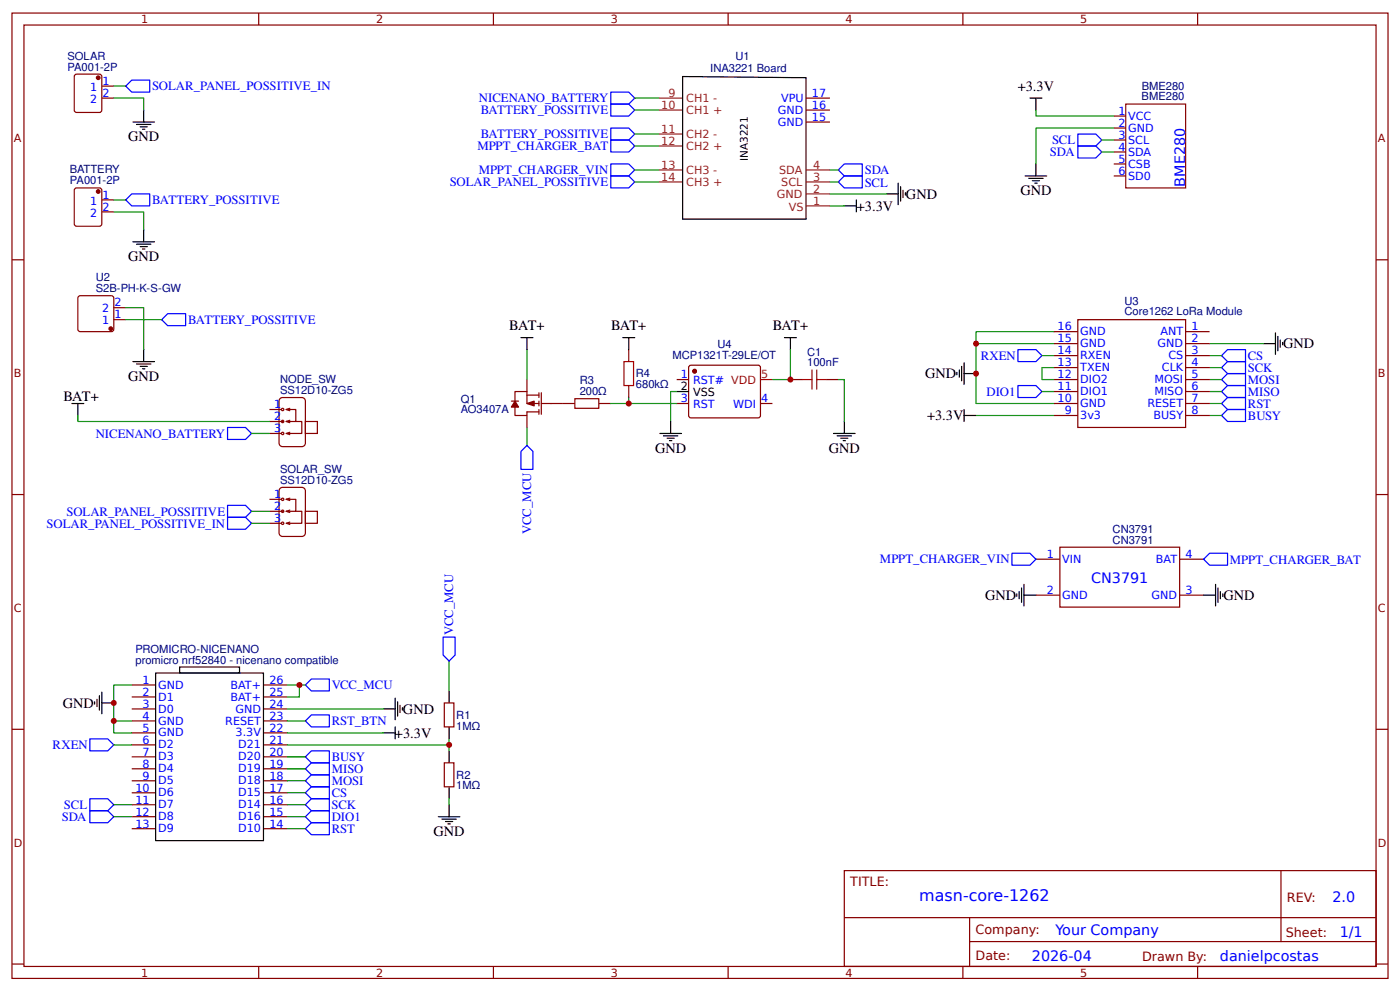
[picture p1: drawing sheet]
<svg xmlns="http://www.w3.org/2000/svg" width="309mm" height="219mm" viewBox="0 0 309 219" stroke-linecap="round" stroke-linejoin="round" font-family="sans-serif">
<g fill="none" stroke="#800" stroke-width=".26">
<path d="M2.6 2.9h304.1v213.2h-304.1zM5.3 5.5h298.7v208h-298.7zM16.7 16.5l5.3-.1 .4 .2 .1 7.7-.3 .5h-5.3l-.4-.2-.1-7.7zM22.5 19h2.6M57.1 2.9v2.6M109 2.9v2.6M160.9 2.9v2.6M212.7 2.9v2.6M264.6 2.9v2.6M22.5 21.7h2.6M178.1 21.7h5.3M178.1 27h5.3"/>
<path d="M178.1 24.3h5.3M246.1 33.6h2.6M246.1 36.2h2.6M246.1 38.9h2.6M246.1 25.6h2.6M246.1 28.3h2.6M246.1 30.9h2.6M248.7 23h13.2v18.5h-13.2zM2.6 57.4h2.7M16.5 41.8l.4-.3h5.1l.4 .3 .1 7.7-.3 .4-5.3 .1-.4-.3zM22.5 44.2h2.6M22.5 46.8h2.6"/>
<path d="M304 57.4h2.7M17.5 65.4l7.1-.1 .5 .3v7.1l-.2 .5-7.2 .1-.4-.3-.1-7.1zM25.1 70.6h2.7M25.1 68h2.7M138.9 77.2v2.7M232.8 73.3h5.3M232.8 75.9h5.3M232.8 78.6h5.3M261.9 73.3h5.3M261.9 75.9h5.3M261.9 78.6h5.3M59.5 95.8h2.7"/>
<path d="M59.5 93.1h3.2M59.5 90.5h2.7M61.9 88l.5-.2h4.3a.79 .79 0 0 1 .8 .8v9.3a.79 .79 0 0 1-.8 .8h-4.3a.79 .79 0 0 1-.8-.8v-9.3zM63.2 90.5h2.2v2.6h-2.2M63.2 90.5l.8 .2M63.2 93.1l.8 .3M64 90.2l-.8 .3M64 92.8l-.8 .3M64 95.5l-.8 .3 .8 .2M65.4 93.1h1.3v2.7h-3.2M67.5 93.1h2.6v2.7h-2.6zM113 88.6h1.6"/>
<path d="M113.8 89.9v1.9h2.6v-.8h2.7M116.4 86.5h-2.6v2.1M116.4 86.5v2.6h2.7M116.4 87.3h2.7M116.4 83.8v2.7M116.4 91.8v2.6M119.1 86.8v1M119.1 88.6v1.1M119.1 90.5v1M119.6 89.1h7.4M119.6 86.8v4.7M132.3 89.1h2.6"/>
<path d="M138.9 85.2v2.6M149.5 83.8h2.6M149.5 89.1h2.6M152.4 80.7h15.3l.3 .5-.1 10.9-.4 .2-15.1-.1-.3-.4v-10.6zM168 89.1h2.7M174.6 83.8h2.7M182.6 83.8h2.6M232.8 81.2h5.3M232.8 83.8h5.3M232.8 86.5h5.3M232.8 89.1h5.3M232.8 91.8h5.3"/>
<path d="M261.9 81.2h5.3M261.9 83.8h5.3M261.9 86.5h5.3M261.9 89.1h5.3M261.9 91.8h5.3M2.6 109.2h2.7M59.5 115.6h2.7M59.5 113h3.2M59.5 110.3h2.7M61.9 107.9l.5-.2h4.3a.79 .79 0 0 1 .8 .8v9.2a.79 .79 0 0 1-.8 .8h-4.3a.79 .79 0 0 1-.8-.8v-9.2zM63.2 110.3h2.2v2.7h-2.2M63.2 110.3l.8 .3"/>
<path d="M63.2 113l.8 .2M64 110l-.8 .3M64 112.7l-.8 .3M64 115.3l-.8 .3 .8 .3M65.4 113h1.3v2.6h-3.2M67.5 113h2.6v2.6h-2.6zM304 109.2h2.7M228.9 123.5h5.3M228.9 131.5h5.3M234.2 120.9h26.4v13.2h-26.4zM260.6 123.5h5.3M260.6 131.5h5.3"/>
<path d="M29.1 151.3h5.3M29.1 154h5.3M29.1 156.6h5.3M29.1 159.3h5.3M58.2 151.3h5.3M58.2 154h5.3M58.2 156.6h5.3M58.2 159.3h5.3M98.2 155.3h2.1v5.3h-2.1zM2.6 161.1h2.7M29.1 161.9h5.3M29.1 164.5h5.3"/>
<path d="M29.1 167.2h5.3M29.1 169.8h5.3M29.1 172.5h5.3M29.1 175.1h5.3M29.1 177.8h5.3M58.2 161.9h5.3M58.2 164.5h5.3M58.2 167.2h5.3M58.2 169.8h5.3M58.2 172.5h5.3M58.2 175.1h5.3M58.2 177.8h5.3"/>
<path d="M98.2 168.5h2.1v5.3h-2.1zM304 161.1h2.7M29.1 180.4h5.3M29.1 183.1h5.3M58.2 180.4h5.3M58.2 183.1h5.3M186.5 192.3h117.5v21.2h-117.5zM283 192.3v15.7M2.6 213h2.7M57.1 213.5v2.6M109 213.5v2.6M160.9 213.5v2.6"/>
<path d="M186.6 202.7h117.3M212.7 213.5v2.6M214.2 208h89.7M214.2 202.7v10.6M264.6 213.5v2.6M304 213h2.7"/>
<circle cx="62.4" cy="90.5" r=".26"/>
<circle cx="62.4" cy="93.1" r=".26"/>
<circle cx="62.4" cy="95.8" r=".26"/>
<circle cx="62.4" cy="110.3" r=".26"/>
<circle cx="62.4" cy="113" r=".26"/>
<circle cx="62.4" cy="115.6" r=".26"/>
</g>
<g fill="none" stroke="#000" stroke-width=".26">
<path d="M150.8 16.9l27.3 .3v31.2h-27.3zM29.4 27h4.7M30.2 27.5h3.1M31 28h1.5M31.5 28.5h.5M31.7 24.3v2.7M226.5 38.9h4.7M227.3 39.4h3.2M227.5 21.7h2.7M228.1 39.9h1.6M228.9 21.7v2.6M228.9 36.2v2.7"/>
<path d="M29.4 53.4h4.7M30.2 53.9h3.1M31 54.5h1.5M31.5 55h.5M31.7 50.8v2.6M186.5 45.5h2.7M189.2 44.2v2.6M195.8 42.8h2.6M198.4 40.5v4.7M199 41.2v3.2M199.5 42v1.6M200 42.6v.5"/>
<path d="M228.6 40.5h.5M29.4 79.9h4.7M31.7 77.2v2.7M115.1 74.6h2.6M116.4 74.6v2.6M137.6 74.6h2.6M138.9 74.6v2.6M173.3 74.6h2.6M174.6 74.6v2.6M279.1 75.9h2.7M281.8 73.5v4.8M282.3 74.3v3.2"/>
<path d="M282.8 75.1v1.6M283.4 75.6v.6M15.9 89.1h2.6M17.2 89.1v2.7M30.2 80.4h3.1M31 80.9h1.5M31.5 81.5h.5M145.8 95.8h4.7M146.6 96.3h3.2M147.4 96.8h1.6M147.9 97.3h.5M148.2 93.1v2.7"/>
<path d="M149.5 86.5h2.6M184.1 95.8h4.8M184.9 96.3h3.2M185.7 96.8h1.6M186.3 97.3h.5M186.5 93.1v2.7M211.4 82.3v.5M211.9 81.7v1.6M212.5 80.9v3.2M213 82.5h2.6M213 80.1v4.8M213 90.5v2.6"/>
<path d="M213 91.8h2.6M224.6 131.2v.5M225.2 130.7v1.6M225.7 129.9v3.2M226.2 131.5h2.7M226.2 129.1v4.8M265.9 131.5h2.7M268.6 129.1v4.8M269.1 129.9v3.2M269.6 130.7v1.6M270.1 131.2v.5M20.9 155v.5"/>
<path d="M21.4 154.5v1.6M22 153.7v3.2M22.5 155.3h2.6M22.5 152.9v4.8M34.4 148.7h23.8v37h-23.8zM39.7 147.3h13.2v1.4h-13.2zM84.7 156.6h2.6M87.3 154.2v4.8M87.8 155v3.2M88.4 155.8v1.6M88.9 156.3v.6M99.2 152.6v2.7"/>
<path d="M84.7 161.9h2.6M87.3 160.6v2.6M99.2 160.6v2.6M99.2 165.9v2.6M99.2 173.8v2.7M99.2 177.8v2.6M96.8 180.4h4.8M97.6 180.9h3.2M98.4 181.5h1.6M99 182h.5"/>
</g>
<g fill="none" stroke="#080" stroke-width=".26">
<path d="M25.1 19h2.7M25.1 21.7h6.6v2.6M140.2 37.5h5.3M140.2 21.7h5.3M140.2 24.3h5.3M140.2 29.6h5.3M140.2 32.3h5.3M183.4 37.5h1.8M228.9 24.3v1.3h17.2M243.4 33.6h2.7M243.4 30.9h2.7M246.1 28.3h-17.2v7.9"/>
<path d="M25.1 46.8h6.6v4M25.1 44.2h2.7M140.2 40.2h5.3M183.4 45.5h3.1M183.4 40.2h1.8M183.4 42.8h12.4M27.8 68h3.9v9.2M27.8 70.6h7.9M116.4 77.2v6.6M174.6 77.2v6.6h-3.9M215.6 75.9h17.2M230.2 78.6h2.6"/>
<path d="M232.8 73.3h-17.2v15.8h17.2M267.2 78.6h2.7M267.2 75.9h11.9M17.2 91.8v1.3h42.3M55.6 95.8h3.9M116.4 94.4v4M134.9 89.1h14.6M138.9 87.8v1.3M149.5 86.5h-1.3v6.6M185.2 83.8h1.3v9.3M215.6 91.8h17.2M230.2 86.5h2.6"/>
<path d="M232.8 81.2h-2.6v2.6h2.6M267.2 91.8h2.7M267.2 83.8h2.7M267.2 86.5h2.7M267.2 89.1h2.7M267.2 81.2h2.7M55.6 113h3.9M55.6 115.6h3.9M25.1 159.3h4M29.1 151.3h-4v10.6h4M63.5 159.3h4M63.5 156.6h21.2"/>
<path d="M63.5 151.3h4M66.1 151.3v2.7h-2.6M99.2 146v6.6M25.1 177.8h4M25.1 164.5h4M63.5 177.8h4M63.5 161.9h21.2M63.5 167.2h4M63.5 175.1h4M63.5 172.5h4M63.5 169.8h4M63.5 164.5h35.7"/>
<path d="M99.2 163.2v2.7M99.2 176.5v1.3M25.1 180.4h4M63.5 180.4h4M63.5 183.1h4"/>
</g>
<g fill="#800" stroke="#800" stroke-width=".26">
<path d="M116.4 89.1l1.6-.5v1.1z"/>
<path d="M113.8 88.6l.8 1.3h-1.6z"/>
<circle cx="21.7" cy="17.2" r=".4"/>
<circle cx="21.7" cy="42.3" r=".4"/>
<circle cx="24.5" cy="72.6" r=".4"/>
<circle cx="153.5" cy="82" r=".4"/>
</g>
<g fill="none" stroke="#00f" stroke-width=".26">
<path d="M27.8 19l1.3-1.3h4v2.6h-4zM134.9 20.3h4l1.3 1.4-1.3 1.3h-4zM134.9 23h4l1.3 1.3-1.3 1.3h-4zM134.9 28.3h4l1.3 1.3-1.3 1.3h-4zM134.9 30.9h4l1.3 1.4-1.3 1.3h-4zM134.9 36.2h4l1.3 1.3-1.3 1.4h-4zM134.9 38.9h4l1.3 1.3-1.3 1.3h-4zM186.5 36.2h4v2.7h-4l-1.3-1.4zM238.1 32.3h4l1.3 1.3-1.3 1.3h-4zM238.1 29.6h4l1.3 1.3-1.3 1.4h-4zM27.8 44.2l1.3-1.4h4v2.7h-4zM185.2 40.2l1.3-1.3h4v2.6h-4z"/>
<path d="M37 69.3h4v2.6h-4l-1.3-1.3zM224.9 77.2h4l1.3 1.4-1.3 1.3h-4zM271.2 77.2h4v2.7h-4l-1.3-1.3zM50.3 94.4h3.9l1.4 1.4-1.4 1.3h-3.9zM116.4 98.4l1.3 1.3v4h-2.6v-4zM224.9 85.2h4l1.3 1.3-1.3 1.3h-4zM269.9 89.1l1.3-1.3h4v2.7h-4zM269.9 81.2l1.3-1.3h4v2.6h-4zM271.2 82.5h4v2.7h-4l-1.3-1.4zM271.2 85.2h4v2.6h-4l-1.3-1.3zM271.2 90.5h4v2.6h-4l-1.3-1.3zM50.3 114.3h3.9l1.4 1.3-1.4 1.3h-3.9z"/>
<path d="M50.3 111.6h3.9l1.4 1.4-1.4 1.3h-3.9zM223.6 122.2h3.9l1.4 1.3-1.4 1.4h-3.9zM267.2 122.2h4v2.7h-4l-1.3-1.4zM67.5 159.3l1.3-1.4h4v2.7h-4zM67.5 151.3l1.3-1.3h4v2.6h-4zM97.9 140.7h2.6v4l-1.3 1.3-1.3-1.3zM19.8 179.1h4l1.3 1.3-1.3 1.3h-4zM19.8 176.5h4l1.3 1.3-1.3 1.3h-4zM19.8 163.2h4l1.3 1.3-1.3 1.4h-4zM67.5 167.2l1.3-1.3h4v2.6h-4zM67.5 169.8l1.3-1.3h4v2.7h-4zM67.5 175.1l1.3-1.3h4v2.7h-4z"/>
<path d="M67.5 177.8l1.3-1.3h4v2.6h-4zM68.8 171.2h4v2.6h-4l-1.3-1.3zM68.8 179.1h4v2.6h-4l-1.3-1.3zM68.8 181.7h4v2.7h-4l-1.3-1.3z"/>
</g>
<path d="M238.1 70.6h23.8v23.8h-23.8z" fill="none" stroke="#600" stroke-width=".26"/>
<path d="M145.5 32.3h5.3M145.5 29.6h5.3M145.5 21.7h5.3M145.5 24.3h5.3M145.5 37.5h5.3M178.1 37.5h5.3M145.5 40.2h5.3M178.1 40.2h5.3M178.1 45.5h5.3M178.1 42.8h5.3" fill="none" stroke="#8d2323" stroke-width=".26"/>
<path d="M168 83.8h2.7" fill="none" stroke="#f00" stroke-width=".26"/>
<path d="M137.8 79.9h2.2v5.3h-2.2zM127 88.1h5.3v2.1h-5.3zM177.3 83.8h2.1M179.4 81.7v4.3M180.4 83.8h2.2M180.4 81.7v4.3" fill="none" stroke="#a00000" stroke-width=".26"/>
<g fill="#c00">
<circle cx="215.6" cy="75.9" r=".66"/>
<circle cx="66.1" cy="151.3" r=".66"/>
<circle cx="25.1" cy="155.3" r=".66"/>
<circle cx="25.1" cy="159.3" r=".66"/>
<circle cx="99.2" cy="164.5" r=".66"/>
<circle cx="215.6" cy="82.5" r=".66"/>
<circle cx="138.9" cy="89.1" r=".66"/>
<circle cx="174.6" cy="83.8" r=".66"/>
</g>
<text font-size="3.5" fill="#00f" x="203.1" y="199.1">masn-core-1262</text>
<g font-size="3.2">
<text x="224.8" y="20.1">+3.3V</text>
<text x="28.3" y="31.2">GND</text>
<text x="189.3" y="46.6">+3.3V</text>
<text x="200.2" y="43.9">GND</text>
<text x="225.4" y="43.1">GND</text>
<text x="28.3" y="57.7">GND</text>
<text x="112.5" y="73">BAT+</text>
<text x="135" y="73">BAT+</text>
<text x="170.7" y="73">BAT+</text>
<text x="283.5" y="77">GND</text>
<text x="204.4" y="83.6">GND</text>
<text x="14" y="88.6">BAT+</text>
<text x="28.3" y="84.1">GND</text>
<text x="204.8" y="92.8">+3.3V</text>
<text x="144.7" y="100">GND</text>
<text x="183.1" y="100">GND</text>
<text x="217.6" y="132.5">GND</text>
<text x="270.3" y="132.5">GND</text>
<text x="13.9" y="156.4">GND</text>
<text x="89" y="157.7">GND</text>
<text x="87.3" y="163">+3.3V</text>
<text x="95.8" y="184.7">GND</text>
</g>
<g font-size="3.2" fill="#00f">
<text x="261.8" y="41.2" transform="rotate(-90 261.8 41.2)">BME280</text>
<text x="241.1" y="128.8">CN3791</text>
<text x="294.4" y="199.3">2.0</text>
<text x="233.2" y="206.4">Your Company</text>
<text x="296" y="207">1/1</text>
<text x="228" y="212.3">2026-04</text>
<text x="269.5" y="212.2">danielpcostas</text>
</g>
<g font-size="2.8" fill="#00f">
<text x="33.6" y="20">SOLAR_PANEL_POSSITIVE_IN</text>
<text x="105.8" y="22.6">NICENANO_BATTERY</text>
<text x="106.2" y="25.3">BATTERY_POSSITIVE</text>
<text x="105.5" y="33.2">MPPT_CHARGER_BAT</text>
<text x="106.2" y="30.5">BATTERY_POSSITIVE</text>
<text x="231.9" y="34.5">SDA</text>
<text x="232.4" y="31.8">SCL</text>
<text x="99.4" y="41.1">SOLAR_PANEL_POSSITIVE</text>
<text x="105.8" y="38.5">MPPT_CHARGER_VIN</text>
<text x="191" y="38.5">SDA</text>
<text x="191" y="41.2">SCL</text>
<text x="33.6" y="45.1">BATTERY_POSSITIVE</text>
<text x="41.5" y="71.6">BATTERY_POSSITIVE</text>
<text x="216.7" y="79.6">RXEN</text>
<text x="275.7" y="79.5">CS</text>
<text x="275.7" y="82.2">SCK</text>
<text x="217.9" y="87.4">DIO1</text>
<text x="275.7" y="84.8">MOSI</text>
<text x="275.7" y="87.4">MISO</text>
<text x="275.7" y="92.7">BUSY</text>
<text x="275.7" y="90.1">RST</text>
<text x="21.1" y="96.7">NICENANO_BATTERY</text>
<text x="14.7" y="113.9">SOLAR_PANEL_POSSITIVE</text>
<text x="10.3" y="116.5">SOLAR_PANEL_POSSITIVE_IN</text>
<text x="117.4" y="117.9" transform="rotate(-90 117.4 117.9)">VCC_MCU</text>
<text x="194.4" y="124.5">MPPT_CHARGER_VIN</text>
<text x="271.7" y="124.5">MPPT_CHARGER_BAT</text>
<text x="100.1" y="140.2" transform="rotate(-90 100.1 140.2)">VCC_MCU</text>
<text x="73.3" y="152.2">VCC_MCU</text>
<text x="73.3" y="160.2">RST_BTN</text>
<text x="11.6" y="165.6">RXEN</text>
<text x="73.3" y="168.2">BUSY</text>
<text x="73.3" y="170.8">MISO</text>
<text x="73.3" y="173.5">MOSI</text>
<text x="14.1" y="178.7">SCL</text>
<text x="73.3" y="178.8">SCK</text>
<text x="73.3" y="176.1">CS</text>
<text x="13.7" y="181.3">SDA</text>
<text x="73.3" y="181.4">DIO1</text>
<text x="73.3" y="184.1">RST</text>
</g>
<g font-size="2.8" fill="#800">
<text x="187.9" y="195.8">TITLE:</text>
<text x="284.3" y="199.3">REV:</text>
<text x="215.5" y="206.4">Company:</text>
<text x="284.1" y="206.9">Sheet:</text>
<text x="215.5" y="212.2">Date:</text>
<text x="252.3" y="212.2">Drawn By:</text>
</g>
<g font-size="2.5" fill="#800">
<text x="31.2" y="5.1">1</text>
<text x="83.1" y="5.1">2</text>
<text x="134.9" y="5.1">3</text>
<text x="186.8" y="5.1">4</text>
<text x="238.7" y="5.1">5</text>
<text x="3" y="31.5">A</text>
<text x="304.4" y="31.5">A</text>
<text x="3" y="83.3">B</text>
<text x="304.4" y="83.3">B</text>
<text x="3" y="135.2">C</text>
<text x="304.4" y="135.2">C</text>
<text x="3" y="187">D</text>
<text x="304.4" y="187">D</text>
<text x="31.2" y="215.7">1</text>
<text x="83.1" y="215.7">2</text>
<text x="134.9" y="215.7">3</text>
<text x="186.8" y="215.7">4</text>
<text x="238.7" y="215.7">5</text>
</g>
<g font-size="2.5" fill="#000080">
<text x="14.9" y="15.6">PA001-2P</text>
<text x="14.9" y="13.2">SOLAR</text>
<text x="156.9" y="15.9">INA3221 Board</text>
<text x="162.5" y="13.3">U1</text>
<text x="252.2" y="22.2">BME280</text>
<text x="252.2" y="19.8">BME280</text>
<text x="15.5" y="40.7">PA001-2P</text>
<text x="15.5" y="38.3">BATTERY</text>
<text x="21.2" y="64.5">S2B-PH-K-S-GW</text>
<text x="21.2" y="62.1">U2</text>
<text x="248.5" y="69.7">Core1262 LoRa Module</text>
<text x="248.5" y="67.3">U3</text>
<text x="158.5" y="76.8">U4</text>
<text x="140.5" y="83.4">R4</text>
<text x="148.5" y="79.4">MCP1321T-29LE/OT</text>
<text x="178.3" y="80.9">100nF</text>
<text x="178.3" y="78.6">C1</text>
<text x="61.9" y="87">SS12D10-ZG5</text>
<text x="61.9" y="84.6">NODE_SW</text>
<text x="101.8" y="88.9">Q1</text>
<text x="128.1" y="87.3">200Ω</text>
<text x="128.1" y="84.9">R3</text>
<text x="140.5" y="85.8">680kΩ</text>
<text x="101.8" y="91.3">AO3407A</text>
<text x="61.9" y="106.9">SS12D10-ZG5</text>
<text x="61.9" y="104.5">SOLAR_SW</text>
<text x="245.8" y="117.7">CN3791</text>
<text x="245.8" y="120.1">CN3791</text>
<text x="29.9" y="146.6">promicro nrf52840 - nicenano compatible</text>
<text x="29.9" y="144.2">PROMICRO-NICENANO</text>
<text x="100.8" y="161.2">1MΩ</text>
<text x="100.8" y="158.8">R1</text>
<text x="100.8" y="172">R2</text>
<text x="100.8" y="174.4">1MΩ</text>
</g>
<g font-size="2.5" fill="#00f">
<text x="19.9" y="20.1">1</text>
<text x="19.9" y="22.7">2</text>
<text x="22.6" y="18.8">1</text>
<text x="22.6" y="21.4">2</text>
<text x="172.5" y="22.5">VPU</text>
<text x="179.4" y="21.4">17</text>
<text x="171.9" y="27.8">GND</text>
<text x="171.9" y="25.1">GND</text>
<text x="179.4" y="26.7">15</text>
<text x="179.4" y="24.1">16</text>
<text x="247.1" y="25.4">1</text>
<text x="247.1" y="28">2</text>
<text x="249.2" y="26.4">VCC</text>
<text x="249.2" y="29.1">GND</text>
<text x="247.1" y="33.3">4</text>
<text x="247.1" y="36">5</text>
<text x="247.1" y="30.7">3</text>
<text x="249.2" y="34.4">SDA</text>
<text x="249.2" y="31.7">SCL</text>
<text x="247.1" y="38.6">6</text>
<text x="249.2" y="37">CSB</text>
<text x="249.2" y="39.7">SD0</text>
<text x="19.9" y="45.2">1</text>
<text x="19.9" y="47.9">2</text>
<text x="22.6" y="43.9">1</text>
<text x="22.6" y="46.5">2</text>
<text x="22.6" y="71.7">1</text>
<text x="22.6" y="69">2</text>
<text x="25.3" y="70.4">1</text>
<text x="25.3" y="67.7">2</text>
<text x="233.7" y="73">16</text>
<text x="233.7" y="75.6">15</text>
<text x="238.7" y="74.1">GND</text>
<text x="238.7" y="76.7">GND</text>
<text x="255.7" y="76.7">GND</text>
<text x="256.4" y="74.1">ANT</text>
<text x="263.3" y="73">1</text>
<text x="263.3" y="75.6">2</text>
<text x="150.4" y="83.6">1</text>
<text x="233.7" y="78.3">14</text>
<text x="233.7" y="80.9">13</text>
<text x="233.7" y="83.6">12</text>
<text x="238.7" y="79.3">RXEN</text>
<text x="238.7" y="82">TXEN</text>
<text x="256.7" y="82">CLK</text>
<text x="258.1" y="79.3">CS</text>
<text x="263.3" y="78.3">3</text>
<text x="263.3" y="80.9">4</text>
<text x="263.3" y="83.6">5</text>
<text x="150.4" y="88.9">3</text>
<text x="153.1" y="84.9">RST# VDD</text>
<text x="168.1" y="88.9">4</text>
<text x="233.7" y="86.2">11</text>
<text x="233.7" y="88.9">10</text>
<text x="238.7" y="84.6">DIO2</text>
<text x="238.7" y="87.3">DIO1</text>
<text x="238.7" y="89.9">GND</text>
<text x="253.5" y="89.9">RESET</text>
<text x="255" y="84.6">MOSI</text>
<text x="255" y="87.3">MISO</text>
<text x="263.3" y="86.2">6</text>
<text x="263.3" y="88.9">7</text>
<text x="60.6" y="95.5">3</text>
<text x="60.6" y="92.8">2</text>
<text x="60.6" y="90.2">1</text>
<text x="153.1" y="90.2">RST</text>
<text x="162" y="90.2">WDI</text>
<text x="235.2" y="91.5">9</text>
<text x="238.7" y="92.6">3v3</text>
<text x="254.8" y="92.6">BUSY</text>
<text x="263.3" y="91.5">8</text>
<text x="60.6" y="112.7">2</text>
<text x="60.6" y="110">1</text>
<text x="60.6" y="115.3">3</text>
<text x="231.3" y="123.3">1</text>
<text x="234.7" y="124.3">VIN</text>
<text x="255.4" y="124.3">BAT</text>
<text x="261.9" y="123.3">4</text>
<text x="231.3" y="131.2">2</text>
<text x="261.9" y="131.2">3</text>
<text x="234.7" y="132.3">GND</text>
<text x="254.4" y="132.3">GND</text>
<text x="31.5" y="151.1">1</text>
<text x="31.5" y="153.7">2</text>
<text x="34.9" y="152.1">GND</text>
<text x="34.9" y="154.8">D1</text>
<text x="50.9" y="154.8">BAT+</text>
<text x="50.9" y="152.1">BAT+</text>
<text x="59.5" y="153.7">25</text>
<text x="59.5" y="151.1">26</text>
<text x="31.5" y="156.3">3</text>
<text x="31.5" y="159">4</text>
<text x="31.5" y="161.6">5</text>
<text x="34.9" y="157.4">D0</text>
<text x="34.9" y="160">GND</text>
<text x="49.8" y="160">RESET</text>
<text x="52" y="157.4">GND</text>
<text x="59.5" y="161.6">22</text>
<text x="59.5" y="159">23</text>
<text x="59.5" y="156.3">24</text>
<text x="31.5" y="164.3">6</text>
<text x="31.5" y="166.9">7</text>
<text x="34.9" y="162.7">GND</text>
<text x="34.9" y="165.3">D2</text>
<text x="34.9" y="168">D3</text>
<text x="52.1" y="162.7">3.3V</text>
<text x="52.6" y="168">D20</text>
<text x="52.6" y="165.3">D21</text>
<text x="59.5" y="166.9">20</text>
<text x="59.5" y="164.3">21</text>
<text x="31.5" y="169.6">8</text>
<text x="31.5" y="172.2">9</text>
<text x="34.9" y="170.6">D4</text>
<text x="34.9" y="173.3">D5</text>
<text x="52.6" y="173.3">D18</text>
<text x="52.6" y="170.6">D19</text>
<text x="59.5" y="172.2">18</text>
<text x="59.5" y="169.6">19</text>
<text x="29.9" y="174.9">10</text>
<text x="29.9" y="177.5">11</text>
<text x="34.9" y="175.9">D6</text>
<text x="34.9" y="178.6">D7</text>
<text x="52.6" y="178.6">D14</text>
<text x="52.6" y="175.9">D15</text>
<text x="59.5" y="177.5">16</text>
<text x="59.5" y="174.9">17</text>
<text x="29.9" y="180.2">12</text>
<text x="29.9" y="182.8">13</text>
<text x="34.9" y="181.2">D8</text>
<text x="34.9" y="183.9">D9</text>
<text x="52.6" y="183.9">D10</text>
<text x="52.6" y="181.2">D16</text>
<text x="59.5" y="182.8">14</text>
<text x="59.5" y="180.2">15</text>
</g>
<g font-size="2.5" fill="#8d2323">
<text x="147.7" y="21.4">9</text>
<text x="151.6" y="22.5">CH1 -</text>
<text x="146.1" y="29.3">11</text>
<text x="146.1" y="24.1">10</text>
<text x="151.6" y="25.1">CH1 +</text>
<text x="146.1" y="32">12</text>
<text x="151.6" y="33">CH2 +</text>
<text x="151.6" y="30.4">CH2 -</text>
<text x="146.1" y="39.9">14</text>
<text x="146.1" y="37.3">13</text>
<text x="151.6" y="41">CH3 +</text>
<text x="151.6" y="38.3">CH3 -</text>
<text x="172.2" y="38.3">SDA</text>
<text x="172.6" y="41">SCL</text>
<text x="179.7" y="39.9">3</text>
<text x="179.7" y="37.3">4</text>
<text x="171.6" y="43.6">GND</text>
<text x="174.3" y="46.5">VS</text>
<text x="179.7" y="45.2">1</text>
<text x="179.7" y="42.6">2</text>
</g>
<text font-size="2.5" fill="#f00" x="168.1" y="83.6">5</text>
<g font-size="2.5">
<text x="150.4" y="86.2">2</text>
<text x="153.1" y="87.6">VSS</text>
</g>
<text font-size="2.3" x="165.2" y="35.6" transform="rotate(-90 165.2 35.6)">INA3221</text>
</svg>
